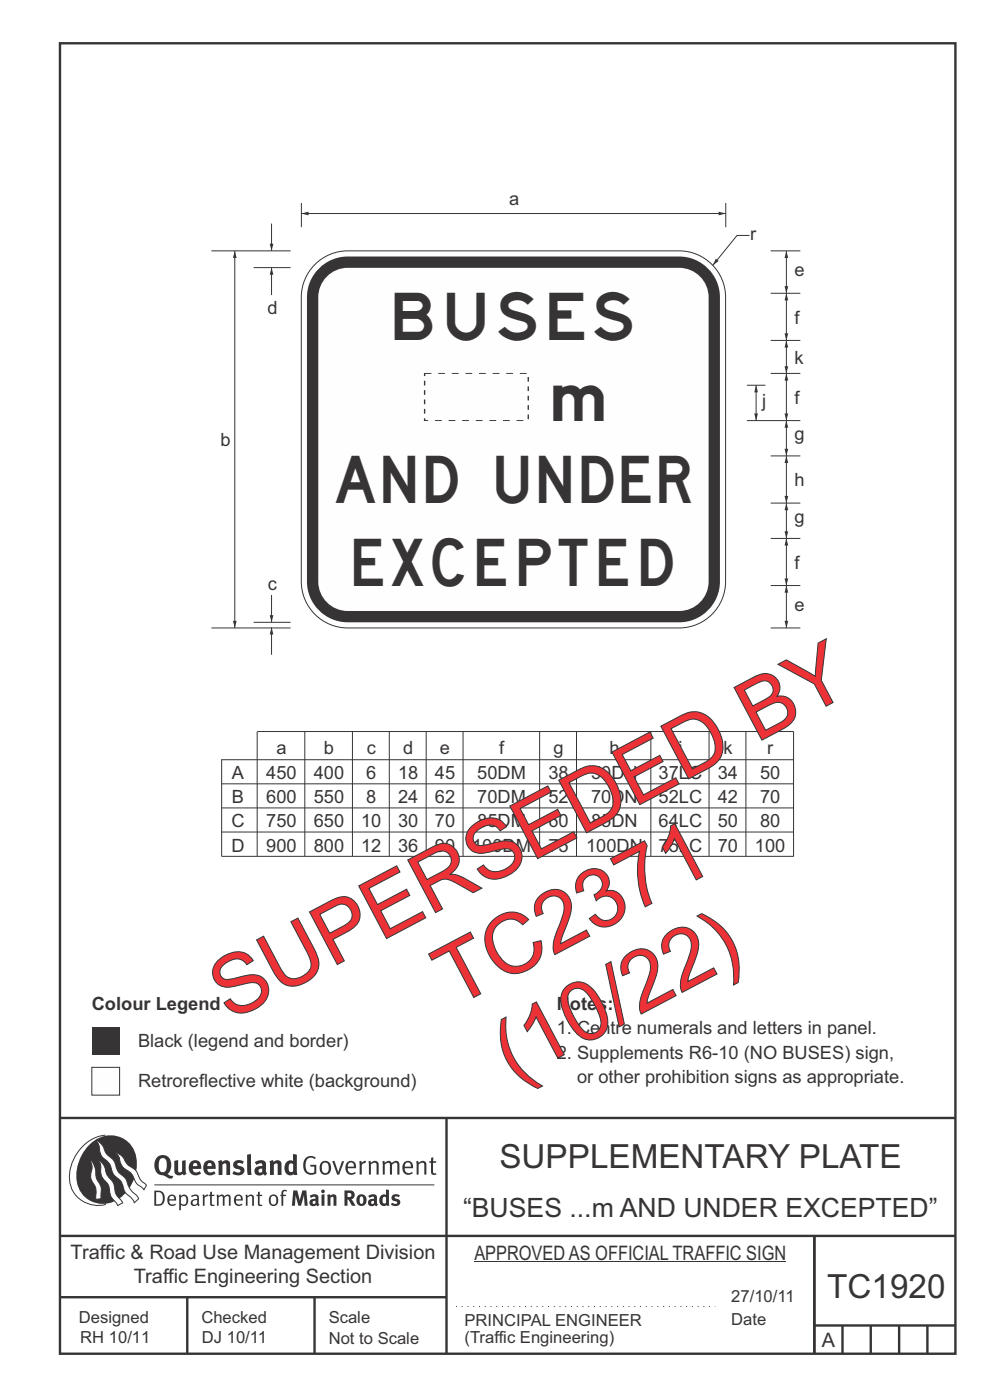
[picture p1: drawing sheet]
<svg xmlns="http://www.w3.org/2000/svg" width="210mm" height="297mm" viewBox="0 0 210 297" stroke-linecap="round" stroke-linejoin="round" font-family="sans-serif">
<g fill="none" stroke="#373435" stroke-width=".51">
<path d="M12.7 9.2h190v278h-190zM12.7 237.2h190M94.7 237.1v50.1M12.7 262.2h190.1M12.7 275.2h82M39.7 275.2v12M66.7 275.2v12M172.7 262.2v25M172.7 281.2h30M178.7 281.2v6M184.7 281.2v6M190.7 281.2v6"/>
<path d="M196.7 281.2v6"/>
</g>
<path d="M100.6 267.7h66.2" fill="none" stroke="#373435" stroke-width=".21"/>
<path d="M96.7 277.2h55" fill="none" stroke="#373435" stroke-width=".21" stroke-dasharray=".2 1" stroke-linecap="butt"/>
<path d="M19.5 217.9h5.9v5.9h-5.9z" fill-rule="evenodd" fill="#373435"/>
<path d="M19.5 226.4h5.9v5.9h-5.9z" fill-rule="evenodd" fill="#fefefe" stroke="#373435" stroke-width=".21"/>
<g fill="#373435">
<path d="M64.9 245.6a1.61 1.61 0 0 1 2.1 0l-.2 .3a1.17 1.17 0 0 0-1.4-.2 1.17 1.17 0 0 0-.6 1.3 1.42 1.42 0 0 0 1.2 1.8l.7-.1v-1.2h-.8l-.1-.4h1.3v1.8a1.82 1.82 0 0 1-2.2 0 1.82 1.82 0 0 1-.6-2.1l.2-.7z" fill-rule="evenodd"/>
<path d="M68.2 246.5a1.77 1.77 0 0 0 .4 2.7 1.39 1.39 0 0 0 1.4-.5 1.39 1.39 0 0 0 .2-1.5 1.19 1.19 0 0 0-2-.7zM68.5 246.8a.83 .83 0 0 1 1 .1 .83 .83 0 0 1 .2 .9 .75 .75 0 0 1-.6 1.1 .75 .75 0 0 1-.8-.9v-.9z" fill-rule="evenodd"/>
<path d="M70.5 246.3h.4l.8 2.4 .8-2.4h.5l-1.1 2.9h-.4z" fill-rule="evenodd"/>
<path d="M73.6 246.7a1.74 1.74 0 0 0 .5 2.5l.9-.1 .5-.2-.2-.3a.89 .89 0 0 1-1.1 .2 .89 .89 0 0 1-.4-1h1.7a1.15 1.15 0 0 0-.4-1.4 1.15 1.15 0 0 0-1.5 .3zM74 246.8a.67 .67 0 0 1 .8-.1 .67 .67 0 0 1 .3 .8h-1.3z" fill-rule="evenodd"/>
<path d="M76.2 246.4l.4-.1 .1 .4 .5-.4h.5l-.2 .5a.61 .61 0 0 0-.8 .6v1.8h-.4z" fill-rule="evenodd"/>
<path d="M78.1 246.4l.5-.1 .1 .4a.89 .89 0 0 1 .9-.4 .89 .89 0 0 1 .7 .7v2.2h-.4v-2.2l-.1-.2-.3-.1-.8 .3v2.2h-.4z" fill-rule="evenodd"/>
<path d="M81.1 246.4l.4-.1 .1 .4a.83 .83 0 0 1 .8-.4 .83 .83 0 0 1 .7 .4 .86 .86 0 0 1 .9-.4 .86 .86 0 0 1 .7 .7v2.2h-.4l-.1-2.4a.5 .5 0 0 0-.8 .1l-.2 .2v2.1h-.5v-2.3l-.4-.2-.7 .3v2.2h-.4z" fill-rule="evenodd"/>
<path d="M85.7 246.7a1.74 1.74 0 0 0 .5 2.5l.9-.1 .5-.2-.2-.3a.89 .89 0 0 1-1.1 .2 .89 .89 0 0 1-.4-1h1.7a1.15 1.15 0 0 0-.5-1.4 1.15 1.15 0 0 0-1.4 .3zM86 246.8a.67 .67 0 0 1 .9-.1 .67 .67 0 0 1 .3 .8h-1.3z" fill-rule="evenodd"/>
<path d="M88.3 246.4l.4-.1 .1 .4a.89 .89 0 0 1 .9-.4 .89 .89 0 0 1 .7 .7v2.2h-.4v-2.2l-.1-.2-.3-.1-.8 .3v2.2h-.4z" fill-rule="evenodd"/>
<path d="M91.5 245.6l.4-.1v.8h.7l-.2 .4h-.5v2.1l.1 .1h.5l.1 .3a.71 .71 0 0 1-1.2-.6v-1.9h-.3v-.4h.3z" fill-rule="evenodd"/>
<path d="M37 246.3l.8-.2v2a.46 .46 0 0 0 .2 .6 .46 .46 0 0 0 .6-.2v-2.2l.8-.2v2.4l.2 .5-.6 .3-.2-.3a1.03 1.03 0 0 1-1.2 .3 1.03 1.03 0 0 1-.6-1.1z" fill-rule="evenodd"/>
<path d="M40.4 246.5a1.64 1.64 0 0 0 0 2.3 1.64 1.64 0 0 0 2.3 .1l-.4-.4a.78 .78 0 0 1-.9 .2 .78 .78 0 0 1-.5-.7h1.8a1.37 1.37 0 0 0-.6-1.7 1.37 1.37 0 0 0-1.7 .2zM41 246.9a.48 .48 0 0 1 .7-.1 .48 .48 0 0 1 .2 .6h-1z" fill-rule="evenodd"/>
<path d="M43.5 246.5a1.65 1.65 0 0 0-.2 2 1.65 1.65 0 0 0 1.9 .7l.5-.3-.3-.4a.78 .78 0 0 1-.9 .3 .78 .78 0 0 1-.5-.8h1.8a1.37 1.37 0 0 0-.6-1.7 1.37 1.37 0 0 0-1.7 .2zM44.1 246.9a.48 .48 0 0 1 .6-.1 .48 .48 0 0 1 .2 .6h-.9z" fill-rule="evenodd"/>
<path d="M46.3 246.3l.7-.2 .1 .4a.95 .95 0 0 1 1-.3 .95 .95 0 0 1 .7 .8v2.3h-.8v-2.3l-.3-.2-.5 .3v2.2h-.8z" fill-rule="evenodd"/>
<path d="M49.7 246.5a1.73 1.73 0 0 1 2-.1l-.2 .5-.6-.2a.42 .42 0 0 0-.6 .3l.2 .2a1.23 1.23 0 0 1 1.4 1.1 1.47 1.47 0 0 1-2.3 .9l-.3-.2 .3-.6 .7 .3a.47 .47 0 0 0 .7-.3 .87 .87 0 0 0-1-.5l-.4-.2-.1-.4z" fill-rule="evenodd"/>
<path d="M54.1 246.5l.3 .6 .3-.2a.62 .62 0 0 1 .9 .1v.4a1.21 1.21 0 0 0-1.3 .3 1.21 1.21 0 0 0-.2 1.3 1.19 1.19 0 0 0 1.7 0l.5 .4 .4-.5-.3-.3v-1.4a.96 .96 0 0 0-1.3-1.1zM55 248l.6-.1v.7a.43 .43 0 0 1-.6 .1 .43 .43 0 0 1 0-.7z" fill-rule="evenodd"/>
<path d="M57.2 246.3l.7-.2 .1 .4a.95 .95 0 0 1 1-.3 .95 .95 0 0 1 .7 .8v2.3h-.8v-2.3l-.3-.2-.5 .3v2.2h-.8z" fill-rule="evenodd"/>
<path d="M62.2 244.8v1.5a1.29 1.29 0 0 0-1.4 .2 1.29 1.29 0 0 0-.5 1.3 1.24 1.24 0 0 0 .5 1.3 1.24 1.24 0 0 0 1.5 0l.1 .2h.7l-.1-4.4zM61.5 246.9l.4-.1 .3 .2v1.5l-.3 .1a.48 .48 0 0 1-.6-.4 1.52 1.52 0 0 1 .2-1.3z" fill-rule="evenodd"/>
<path d="M52.4 245l.8-.2 .2 4.5h-.8l-.1-.2z" fill-rule="evenodd"/>
</g>
<path d="M22.4 240.8a9 9 0 0 0-7.4 10.9 6.2 6.2 0 0 0 7.5 3.8M32.7 251.4h59.4" fill="none" stroke="#373435" stroke-width=".21"/>
<path d="M19.1 242.7a5.7 5.7 0 0 1 6.5-1.4 5.7 5.7 0 0 1 3.4 5.7 8.6 8.6 0 0 1-6.2 8.3 5.7 5.7 0 0 1-6.5-7 9.9 9.9 0 0 1 2.8-5.6z" fill-rule="evenodd" fill="#373435"/>
<path d="M24.4 244.5a3.1 3.1 0 0 1 2.3 2.2l.8 .7a3.2 3.2 0 0 1 2 2.4l.4 .6 1.2 1.1-.6 .9-.2-.3a3.5 3.5 0 0 1-1.9-2.1 3.8 3.8 0 0 0-2.1-2.2 3.5 3.5 0 0 1-1-2.2zM20.4 241.9a3.4 3.4 0 0 1 1.9 2.4l.7 .9a3.3 3.3 0 0 1 1.7 2.6 4.4 4.4 0 0 0 1.7 2l.3 .3a6.1 6.1 0 0 0 2.5 3.7l.2 .5-.9 .9a6.1 6.1 0 0 0-1.9-2.3l-.4-.7a3.6 3.6 0 0 0-1.9-2.8l-.6-1a3.6 3.6 0 0 0-1.9-2.8 3.7 3.7 0 0 1-.8-2.4zM21 246.1a3.4 3.4 0 0 1 1.5 2.7l.6 1a3.8 3.8 0 0 1 1.4 3.1l.3 .7 1.2 1.6-1 .5-.5-.7a3.2 3.2 0 0 1-1.3-2.8 4.3 4.3 0 0 0-1.4-2.2 4.7 4.7 0 0 1-.5-3zM19.2 246.1a5.1 5.1 0 0 1 1.2 3.7l.3 .7a3.1 3.1 0 0 1 .7 2.9l.1 .9-1.1 .2-.1-.8a3.5 3.5 0 0 0-.9-3.3 3.6 3.6 0 0 1 .1-2.5z" fill-rule="evenodd" fill="#fefefe" stroke="#373435" stroke-width=".21"/>
<g fill="#373435">
<path d="M33.4 245.5a2.51 2.51 0 0 0 .4 3.7l.8 .1a2.78 2.78 0 0 0 2 .7l.2-.6h-.6l-.7-.3a2.56 2.56 0 0 0 0-3.8 1.83 1.83 0 0 0-2.1 .2zM34 245.8a.87 .87 0 0 1 1 .1 .87 .87 0 0 1 .4 .9v.4a1.17 1.17 0 0 1-.9 1.5l-.3-.1a2.38 2.38 0 0 1-.2-2.8z" fill-rule="evenodd"/>
<path d="M33.1 252.9v2.6a1.12 1.12 0 0 0 1.2-.3 1.12 1.12 0 0 0 .2-1.2l-.1-.5-.3-.5zM32.7 252.6h1.1a1.67 1.67 0 0 1 1.2 1.6 1.67 1.67 0 0 1-1.3 1.6h-1zM36.1 253.9l-.2 .5h1.1a.55 .55 0 0 0-.3-.6 .55 .55 0 0 0-.6 .1zM35.8 253.7a.95 .95 0 0 1 1.2-.1 .95 .95 0 0 1 .4 1.1h-1.5a.72 .72 0 0 0 .4 .8 .72 .72 0 0 0 .9-.2l.1 .3a1.15 1.15 0 0 1-1.5 0 1.15 1.15 0 0 1-.2-1.5zM38.4 254.1v1.1a.7 .7 0 0 0 .9 .2 .7 .7 0 0 0 .2-.9 .61 .61 0 0 0-.4-.7 .61 .61 0 0 0-.7 .3zM38 253.5l.3-.1 .1 .4a.95 .95 0 0 1 1.2-.2 .95 .95 0 0 1 .3 1.2 .92 .92 0 0 1-.5 .9 .92 .92 0 0 1-1-.1v1.1l-.4 .1zM40.9 254.8a.5 .5 0 0 0 .2 .8 .5 .5 0 0 0 .7-.4v-.6zM40.5 253.7a1 1 0 0 1 1.7 .3v1.4l.2 .2-.2 .3-.3-.4a.78 .78 0 0 1-1.4 0 .78 .78 0 0 1 .8-1.1h.5a.58 .58 0 0 0-.3-.7 .58 .58 0 0 0-.7 .2zM43 253.5l.3-.1 .1 .4 .3-.3 .5-.1-.2 .4a.52 .52 0 0 0-.6 .5v1.5h-.4zM44.6 252.9l.4-.1-.1 .7h.6l-.1 .2h-.5v1.5a.35 .35 0 0 0 .6 .3v.3a.57 .57 0 0 1-.6 .1 .57 .57 0 0 1-.3-.6v-1.6h-.3v-.2h.3zM45.9 253.5l.4-.1 .1 .4 .2-.2a.64 .64 0 0 1 1 .2 .7 .7 0 0 1 .8-.4 .7 .7 0 0 1 .5 .6v1.8h-.4v-1.7l-.2-.4-.7 .4v1.7h-.3v-1.7a.38 .38 0 0 0-.3-.4 .38 .38 0 0 0-.5 .2l-.1 .2v1.7h-.4zM50.2 253.9l-.2 .5h1.1a.55 .55 0 0 0-.2-.6 .55 .55 0 0 0-.7 .1zM49.9 253.7a.95 .95 0 0 1 1.2-.1 .95 .95 0 0 1 .4 1.1h-1.5a.72 .72 0 0 0 .4 .8 .72 .72 0 0 0 .9-.2l.1 .3a1.15 1.15 0 0 1-1.5 0 1.15 1.15 0 0 1-.2-1.5zM52.1 253.5l.3-.1 .1 .4a.72 .72 0 0 1 .8-.4 .72 .72 0 0 1 .6 .6v1.8h-.4v-1.6a.45 .45 0 0 0-.3-.5 .45 .45 0 0 0-.5 .2l-.2 .2v1.7h-.3zM54.7 252.9l.4-.1v.7h.6l-.1 .2h-.5v1.5a.35 .35 0 0 0 .5 .3v.3a.57 .57 0 0 1-.6 .1 .57 .57 0 0 1-.3-.6v-1.6h-.3v-.2h.3zM57.6 253.8l-.2 .8a.65 .65 0 0 0 .3 .8 .65 .65 0 0 0 .8-.2l.1-.1a.93 .93 0 0 0-.7-1.4zM57.3 253.7a1.12 1.12 0 0 1 1.4 0 1.12 1.12 0 0 1 .2 1.5 1.01 1.01 0 0 1-1.2 .6 1.01 1.01 0 0 1-.7-1.2zM59.9 252.6l.5-.2 .5 .1-.2 .3-.3-.1-.3 .2v.6h.6l-.1 .2h-.5v2.1h-.4v-2.1h-.2v-.2h.2zM62.2 252.5l-.3 3.3h.7l.1-2.3 .6 2.3h.5l.7-2.3 .1 2.3h.7l-.3-3.3h-.9l-.5 2.2-.5-2.2zM65.7 253.7l.3 .4a.51 .51 0 0 1 .5-.3 .51 .51 0 0 1 .4 .4v.1a.88 .88 0 0 0-1.1 .3 .88 .88 0 0 0 .2 1.2 .9 .9 0 0 0 1.1-.2l.3 .3 .4-.4-.3-.3v-1a.87 .87 0 0 0-.4-.9 .87 .87 0 0 0-1 .2zM66.4 254.8l.5-.1v.6l-.1 .1h-.3l-.2-.2zM68.2 253.4v2.4h.6v-2.5zM68.1 252.7a.4 .4 0 0 0 .8 0 .4 .4 0 0 0-.8 0zM69.4 253.5l.1 2.3h.6v-1.7a.33 .33 0 0 1 .4-.2 .33 .33 0 0 1 .2 .3v1.6h.7v-1.8a.75 .75 0 0 0-.6-.6 .75 .75 0 0 0-.8 .2v-.3zM73.1 252.5v3.3h.6v-1.4l.3 .3 .7 1.1h.7l-.9-1.4a.94 .94 0 0 0 .7-1 .94 .94 0 0 0-.9-.9zM73.7 253.1a.51 .51 0 0 1 .7 .1 .51 .51 0 0 1-.1 .7h-.6zM75.9 253.7a1.19 1.19 0 0 0-.1 1.7 1.19 1.19 0 0 0 1.7 0 1.19 1.19 0 0 0 0-1.6 1.19 1.19 0 0 0-1.6-.1zM76.5 253.9l.2-.1a.99 .99 0 0 1 0 1.6 1.06 1.06 0 0 1-.2-1.5zM78.1 253.7l.3 .4a.51 .51 0 0 1 .5-.3 .51 .51 0 0 1 .4 .4v.1a.88 .88 0 0 0-1.1 .3 .88 .88 0 0 0 .2 1.2 .9 .9 0 0 0 1.1-.2l.3 .3 .4-.4-.2-.3v-1a.87 .87 0 0 0-.5-.9 .87 .87 0 0 0-1 .2zM78.9 254.8l.4-.1v.6l-.1 .1h-.3l-.2-.2zM81.9 252.3v1.2a1.2 1.2 0 0 0-1.4 .6 1.2 1.2 0 0 0 .2 1.4l.5 .3 .8-.1v.1h.6l-.1-3.4zM81.4 253.9l.5 .1-.1 1.2a.46 .46 0 0 1-.5 0 .46 .46 0 0 1-.2-.6zM83.3 253.5a.79 .79 0 0 0-.2 1 .79 .79 0 0 0 1 .4 .33 .33 0 0 1 0 .5 .33 .33 0 0 1-.5-.1l-.5-.2-.2 .5a1.15 1.15 0 0 0 1.2 .3 1.15 1.15 0 0 0 .8-1 1.49 1.49 0 0 0-1.2-.8 .4 .4 0 0 1 .3-.3 .4 .4 0 0 1 .4 .1l.2 .1 .2-.4a1.47 1.47 0 0 0-1.5-.1z" fill-rule="evenodd"/>
</g>
<path d="M66.4 56.5a9.8 9.8 0 0 1 7.4-3.3h70.3a9.9 9.9 0 0 1 9.8 9.9v60.3a9.9 9.9 0 0 1-9.8 9.8h-70.3a9.9 9.9 0 0 1-9.9-9.8v-60.3a9.8 9.8 0 0 1 2.5-6.6z" fill-rule="evenodd" fill="#fefefe" stroke="#373435" stroke-width=".21"/>
<path d="M163.5 53.2h6.3M163.5 79.2h6.3M163.5 72.2h6.3M163.5 62.2h6.3M158.4 89.2h11.4M163.5 106.7h6.3M163.5 124.2h6.3M163.5 133.2h6.3M166.8 124.2v9" fill="none" stroke="#373435" stroke-width=".21"/>
<g fill="#373435">
<path d="M166.8 124.2l.4 1.5h-.8z"/>
<path d="M166.4 131.7h.8l-.4 1.5z"/>
</g>
<path d="M166.8 53.2v9" fill="none" stroke="#373435" stroke-width=".21"/>
<g fill="#373435">
<path d="M166.8 53.2l.4 1.5h-.8z"/>
<path d="M166.4 60.7h.8l-.4 1.5z"/>
</g>
<path d="M166.8 114.2v10" fill="none" stroke="#373435" stroke-width=".21"/>
<g fill="#373435">
<path d="M166.8 114.2l.4 1.5h-.8z"/>
<path d="M166.4 122.7h.8l-.4 1.5z"/>
</g>
<path d="M166.8 79.2v10" fill="none" stroke="#373435" stroke-width=".21"/>
<g fill="#373435">
<path d="M166.8 79.2l.4 1.5h-.8z"/>
<path d="M166.4 87.7h.8l-.4 1.5z"/>
</g>
<path d="M166.8 62.2v10" fill="none" stroke="#373435" stroke-width=".21"/>
<g fill="#373435">
<path d="M166.8 62.2l.4 1.5h-.8z"/>
<path d="M166.4 70.7h.8l-.4 1.5z"/>
</g>
<path d="M166.8 72.2v7" fill="none" stroke="#373435" stroke-width=".21"/>
<g fill="#373435">
<path d="M166.8 72.2l.4 1.5h-.8z"/>
<path d="M166.4 77.7h.8l-.4 1.5z"/>
</g>
<path d="M63.9 43.1v5.1M63.9 45.3h90M153.9 43.1v5.1" fill="none" stroke="#373435" stroke-width=".21"/>
<g fill="#373435">
<path d="M63.9 45.3l1.5-.4v.8z"/>
<path d="M152.4 44.9l1.5 .4-1.5 .4z"/>
</g>
<path d="M159 49.9h-2.7l-5.1 6.4" fill="none" stroke="#373435" stroke-width=".21"/>
<path d="M151.8 54.9l.6 .5-1.2 .9z" fill="#373435"/>
<path d="M160.4 81.7v7.5" fill="none" stroke="#373435" stroke-width=".21"/>
<g fill="#373435">
<path d="M160.4 81.7l.4 1.5h-.8z"/>
<path d="M160 87.7h.8l-.4 1.5z"/>
</g>
<path d="M158.4 81.7h4" fill="none" stroke="#373435" stroke-width=".21"/>
<path d="M67.7 57a8.6 8.6 0 0 1 6.1-2.6h70.3a8.7 8.7 0 0 1 8.6 8.7v60.3a8.7 8.7 0 0 1-8.6 8.6h-70.3a8.7 8.7 0 0 1-8.7-8.6v-60.3a8.6 8.6 0 0 1 2.6-6.1z" fill-rule="evenodd" fill="#373435"/>
<path d="M69.3 58.7a6.2 6.2 0 0 1 4.5-1.9h70.3a6.3 6.3 0 0 1 6.2 6.3v60.3a6.3 6.3 0 0 1-6.2 6.2h-70.3a6.3 6.3 0 0 1-6.3-6.2v-60.3a6.2 6.2 0 0 1 1.8-4.4z" fill-rule="evenodd" fill="#fefefe"/>
<path d="M90.1 79.2h22v10h-22z" fill="none" stroke="#373435" stroke-width=".24" stroke-dasharray="1.2 1.2" stroke-linecap="butt"/>
<path d="M163.5 114.2h6.3M166.8 106.7v7.5" fill="none" stroke="#373435" stroke-width=".21"/>
<g fill="#373435">
<path d="M166.8 106.7l.4 1.5h-.8z"/>
<path d="M166.4 112.7h.8l-.4 1.5z"/>
</g>
<path d="M166.8 96.7v10" fill="none" stroke="#373435" stroke-width=".21"/>
<g fill="#373435">
<path d="M166.8 96.7l.4 1.5h-.8z"/>
<path d="M166.4 105.2h.8l-.4 1.5z"/>
</g>
<path d="M163.5 96.7h6.3M166.8 89.2v7.5" fill="none" stroke="#373435" stroke-width=".21"/>
<g fill="#373435">
<path d="M166.8 89.2l.4 1.5h-.8z"/>
<path d="M166.4 95.2h.8l-.4 1.5z"/>
</g>
<path d="M57.6 133.1v5.8" fill="none" stroke="#373435" stroke-width=".21"/>
<path d="M57.6 133.1l.4 1.5h-.8z" fill="#373435"/>
<path d="M44.9 53.2h16.7M53.8 56.8h7.8M57.6 56.8v5.8M44.9 133.2h16.7M53.8 132h7.8" fill="none" stroke="#373435" stroke-width=".21"/>
<path d="M57.6 56.8l.4 1.5h-.8z" fill="#373435"/>
<path d="M57.6 47.4v5.8" fill="none" stroke="#373435" stroke-width=".21"/>
<path d="M57.2 51.7h.8l-.4 1.5z" fill="#373435"/>
<path d="M57.6 126.2v5.8" fill="none" stroke="#373435" stroke-width=".21"/>
<path d="M57.2 130.5h.8l-.4 1.5z" fill="#373435"/>
<path d="M49.8 53.2v80" fill="none" stroke="#373435" stroke-width=".21"/>
<g fill="#373435">
<path d="M49.8 53.2l.4 1.5h-.8z"/>
<path d="M49.4 131.7h.8l-.4 1.5z"/>
</g>
<g fill="none" stroke="#373435" stroke-width=".21">
<path d="M54.6 155.2v26.5M54.6 155.2h113.8M64.7 155.2v26.5M74.8 155.2v26.5M82.6 155.2v26.5M90.4 155.2v26.5M98.2 155.2v26.5M114.5 155.2v26.5M122.3 155.2v26.5M138.1 155.2v26.5M150.4 155.2v26.5M158.2 155.2v26.5"/>
<path d="M168.3 155.2v26.5M47 176.5h121.4M47 171.4h121.4M47 166.3h121.4M47 161.2h121.4M47 161.1v20.6h121.4"/>
</g>
<g font-size="17.6" fill="#ed3237">
<text x="96.5" y="213.7" transform="rotate(-28 96.5 213.7)">TC2371</text>
<text x="48.7" y="216.7" transform="rotate(-28 48.7 216.7)">SUPERSEDED BY</text>
<text x="108.7" y="229.6" transform="rotate(-28 108.7 229.6)">(10/22)</text>
</g>
<g font-size="10" fill="#373435">
<text x="83.7" y="72.2">BUSES</text>
<text x="71.2" y="106.7">AND UNDER</text>
<text x="75.1" y="124.2">EXCEPTED</text>
</g>
<text font-size="7.5" fill="#373435" x="117.4" y="89.2">m</text>
<g font-size="7.1" fill="#373435">
<text x="105.9" y="247.8">SUPPLEMENTARY PLATE</text>
<text x="175.5" y="275.3">TC1920</text>
</g>
<text font-size="5.6" fill="#373435" x="98.2" y="258.1">“BUSES ...m AND UNDER EXCEPTED”</text>
<g font-size="4.2" fill="#373435">
<text x="15" y="267">Traffic &amp; Road Use Management Division</text>
<text x="100.6" y="267.2">APPROVED AS OFFICIAL TRAFFIC SIGN</text>
<text x="28.4" y="272.2">Traffic Engineering Section</text>
<text x="174.4" y="285.8">A</text>
</g>
<g font-size="3.9" fill="#373435">
<text x="108" y="43.6">a</text>
<text x="159.2" y="50.8">r</text>
<text x="168.5" y="58.6">e</text>
<text x="56.7" y="66.7">d</text>
<text x="168.5" y="68.7">f</text>
<text x="168.5" y="77.2">k</text>
<text x="161.7" y="86.4">j</text>
<text x="168.5" y="85.7">f</text>
<text x="46.8" y="94.6">b</text>
<text x="168.5" y="93.4">g</text>
<text x="168.5" y="103.2">h</text>
<text x="168.5" y="111">g</text>
<text x="56.8" y="125.2">c</text>
<text x="168.5" y="120.7">f</text>
<text x="168.5" y="129.6">e</text>
<text x="58.6" y="160.1">a</text>
<text x="68.7" y="160.1">b</text>
<text x="77.8" y="160.1">c</text>
<text x="85.5" y="160.1">d</text>
<text x="93.3" y="160.1">e</text>
<text x="105.9" y="160.1">f</text>
<text x="117.4" y="160.1">g</text>
<text x="129.3" y="160.1">h</text>
<text x="143.9" y="160.1">j</text>
<text x="153.4" y="160.1">k</text>
<text x="162.7" y="160.1">r</text>
<text x="49.2" y="165.2">A</text>
<text x="56.5" y="165.2">450</text>
<text x="66.6" y="165.2">400</text>
<text x="77.7" y="165.2">6</text>
<text x="84.4" y="165.2">18</text>
<text x="92.2" y="165.2">45</text>
<text x="101.2" y="165.2">50DM</text>
<text x="116.3" y="165.2">38</text>
<text x="125.4" y="165.2">50DN</text>
<text x="139.7" y="165.2">37LC</text>
<text x="152.3" y="165.2">34</text>
<text x="161.2" y="165.2">50</text>
<text x="49.2" y="170.4">B</text>
<text x="56.5" y="170.4">600</text>
<text x="66.6" y="170.4">550</text>
<text x="77.7" y="170.4">8</text>
<text x="84.4" y="170.4">24</text>
<text x="92.2" y="170.4">62</text>
<text x="101.2" y="170.4">70DM</text>
<text x="116.3" y="170.4">52</text>
<text x="125.4" y="170.4">70DN</text>
<text x="139.7" y="170.4">52LC</text>
<text x="152.3" y="170.4">42</text>
<text x="161.2" y="170.4">70</text>
<text x="49.1" y="175.5">C</text>
<text x="56.5" y="175.5">750</text>
<text x="66.6" y="175.5">650</text>
<text x="76.6" y="175.5">10</text>
<text x="84.4" y="175.5">30</text>
<text x="92.2" y="175.5">70</text>
<text x="101.2" y="175.5">85DM</text>
<text x="116.3" y="175.5">60</text>
<text x="125.4" y="175.5">85DN</text>
<text x="139.7" y="175.5">64LC</text>
<text x="152.3" y="175.5">50</text>
<text x="161.2" y="175.5">80</text>
<text x="49.1" y="180.7">D</text>
<text x="56.5" y="180.7">900</text>
<text x="66.6" y="180.7">800</text>
<text x="76.6" y="180.7">12</text>
<text x="84.4" y="180.7">36</text>
<text x="92.2" y="180.7">90</text>
<text x="100.1" y="180.7">100DM</text>
<text x="116.3" y="180.7">75</text>
<text x="124.3" y="180.7">100DN</text>
<text x="139.7" y="180.7">75LC</text>
<text x="152.3" y="180.7">70</text>
<text x="160.1" y="180.7">100</text>
<text x="19.5" y="214.3">Colour Legend</text>
<text x="118.1" y="214.2">Notes:</text>
<text x="118.1" y="219.4">1. Centre numerals and letters in panel.</text>
<text x="29.3" y="222.1">Black (legend and border)</text>
<text x="118.1" y="224.6">2. Supplements R6-10 (NO BUSES) sign,</text>
<text x="29.3" y="230.6">Retroreflective white (background)</text>
<text x="122.4" y="229.8">or other prohibition signs as appropriate.</text>
</g>
<g font-size="3.5" fill="#373435">
<text x="16.7" y="280.6">Designed</text>
<text x="42.7" y="280.6">Checked</text>
<text x="69.7" y="280.6">Scale</text>
<text x="98.5" y="281.3">PRINCIPAL ENGINEER</text>
<text x="155.1" y="281.2">Date</text>
<text x="155.1" y="276.2">27/10/11</text>
<text x="17" y="284.8">RH 10/11</text>
<text x="42.8" y="284.8">DJ 10/11</text>
<text x="69.7" y="285.2">Not to Scale</text>
<text x="98.5" y="284.8">(Traffic Engineering)</text>
</g>
</svg>
